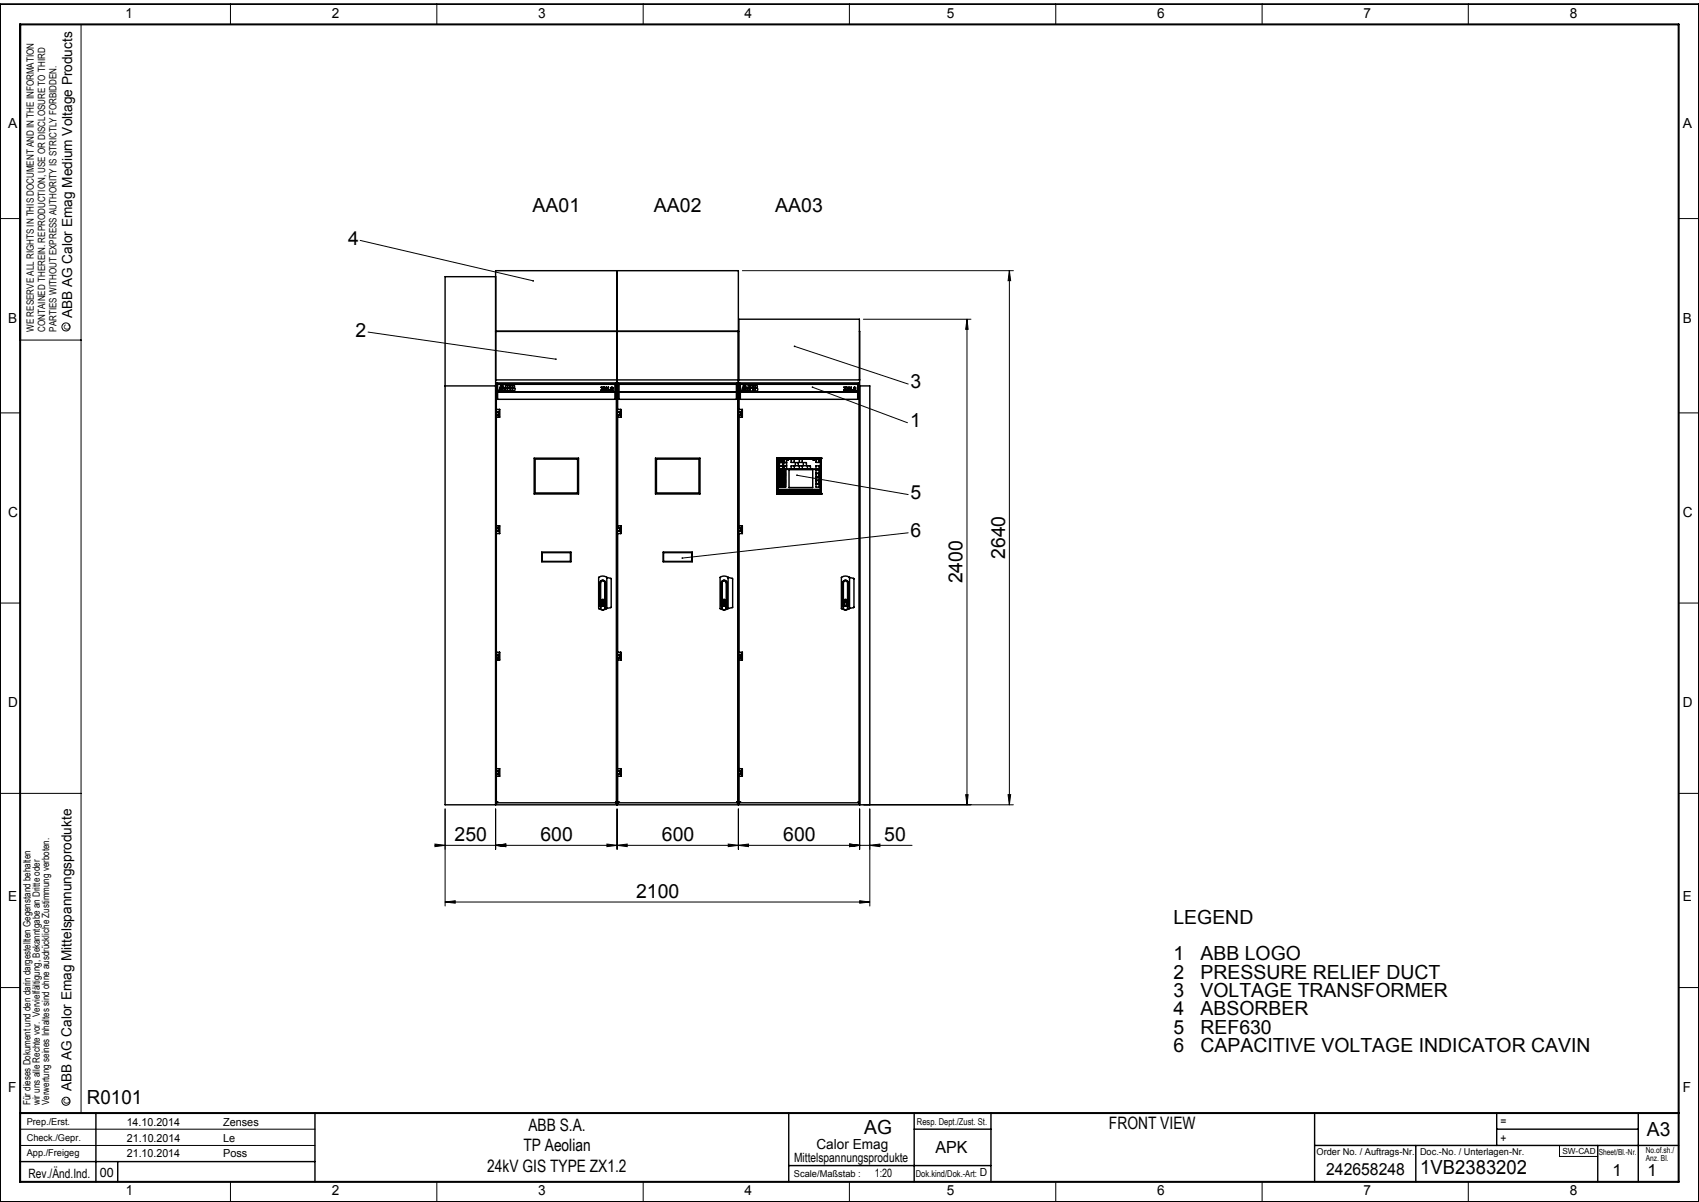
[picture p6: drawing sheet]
<svg xmlns="http://www.w3.org/2000/svg" width="420mm" height="297mm" viewBox="0 0 420 297" stroke-linecap="round" stroke-linejoin="round" font-family="sans-serif">
<g fill="none" stroke="#000" stroke-width=".25">
<path d="M0 1h420v296h-420zM20 6v269M57 1v5M108 1v5M159 1v5M210 1v5M261 1v5M312 1v5M363 1v5M0 54h5M89 59.4l42.8 10M415 54h5"/>
<path d="M183.5 66.9h67M213.4 78.9h26.6M239 78.9l.3 2.5h-.6zM239 78.9v120M249.5 66.9l.3 2.5h-.6zM249.5 66.9v132M5 84h15M91 82.1l46.4 6.7M196.4 85.6l28.1 9.3M200.8 95.7l23.5 8.8M0 102h5M197 117.4l27.5 4.8"/>
<path d="M415 102h5M224.5 131.7l-55.8 6.2M0 149h5M415 149h5M0 196h20M110 199.9v24M122.5 199.9v10M152.5 199.9v10M182.5 199.9v10M212.5 199.9v10M213.5 198.9h37M215 199.9v24"/>
<path d="M238.7 196.4h.6l-.3 2.5zM249.2 196.4h.6l-.3 2.5zM415 196h5M107.5 208.6l2.5 .3-2.5 .3zM107.5 208.9h118M122.5 208.9l2.5-.3v.6zM150 208.6l2.5 .3-2.5 .3zM152.5 208.9l2.5-.3v.6zM180 208.6l2.5 .3-2.5 .3zM182.5 208.9l2.5-.3v.6zM210 208.6l2.5 .3-2.5 .3zM215 208.9l2.5-.3v.6z"/>
<path d="M110 222.9l2.5-.3v.6zM110 222.9h105M212.5 222.6l2.5 .3-2.5 .3zM0 244h5M415 244h5M5 279h72.9M5 283h72.9M57 292v5M108 292v5M159 292v5M210 292v5M261 292v5"/>
<path d="M312 292v5M363 292v5M385.5 283v2.7h9.5"/>
<circle cx="16.3" cy="80.8" r="1"/>
<circle cx="16.3" cy="272.1" r="1.01"/>
</g>
<g fill="none" stroke="#000" stroke-width=".35">
<path d="M122.5 68.4h-12.5v130.5h105v-103.5h-2.5M152.5 66.9v132M110 95.4h12.5M122.5 81.9h60.1M122.5 93.9h90M122.7 94.7l.2 .1M122.7 94.7h.1M122.7 94.7v6.5M122.8 94.6l.1 .2M122.8 94.7l.1 .1M122.8 94.6h29.5M122.8 94.6v.1"/>
<path d="M123 95h29v3.7h-29zM123.3 96.8l28.5 .1zM123.5 95.9h1l.3 .8h-.4l-.1-.3h-.5l-.1 .3h-.4zM123.8 95.1h.5l.2 .8h-1zM124 95.1v1.3M124.1 95.1v1.3M125 95.9h.9l-.1-.1a.37 .37 0 0 0 .1-.4 .37 .37 0 0 0-.3-.3h-.6v1.6h.6a.47 .47 0 0 0 .4-.3 .47 .47 0 0 0 0-.5h-1M125.4 95.1v1.6M126.2 95.9h1l-.2-.1a.35 .35 0 0 0 .2-.4 .35 .35 0 0 0-.3-.3h-.7v1.6h.7a.47 .47 0 0 0 .4-.3 .47 .47 0 0 0-.1-.5h-1M126.7 95.1v1.6M149.2 96.5l-.5-.1 .5-.7h-.6h.4l-.4 .8h.8l.2-.3 .4 .3-.3-.4 .3-.4-.4 .3-.3-.3 .2 .4-.3 .4M150.2 95.8l.2-.1v.8z"/>
<path d="M150.7 96.4l.1 .1zM151.1 95.7a.33 .33 0 0 1 .5 .2 .33 .33 0 0 1-.4 .4l.4 .2h-.6l.4-.5-.1-.3-.3 .2zM152.3 94.6l-.1 .2M152.3 94.7l-.1 .1M152.3 94.7h.1M152.3 94.6v.1M152.4 94.7l-.2 .1M152.4 94.7v103.6M152.7 94.7l.2 .1M152.7 94.7h.1M152.7 94.7v6.5M152.8 94.7l.1 .1"/>
<path d="M152.8 94.6l.1 .2M152.8 94.6h29.5M152.8 94.6v.1M153 95h29v3.7h-29zM153.3 96.8l28.5 .1zM182.3 94.6l-.1 .2M182.3 94.7l-.1 .1M182.3 94.7h.1M182.3 94.6v.1M182.4 94.7l-.2 .1M182.4 94.7v103.6M182.6 93.9v-15h29.8v15"/>
<path d="M182.7 94.7l.2 .1M182.7 94.7h.1M182.7 94.7v6.5M182.8 94.7l.1 .1M182.8 94.6l.1 .2M182.8 94.6v.1M182.8 94.6h29.5M183 95h29v3.7h-29zM183.3 96.8l28.5 .1zM184 95.1v1.3M184.5 95.9h-.9l.2-.8h.5l.5 1.6h-.4l-.1-.3h-.5l-.1 .3h-.4l.3-.8h.9M185 95.9h.9l-.1-.1a.35 .35 0 0 0 .2-.4 .35 .35 0 0 0-.4-.3h-.6v1.6h.6a.47 .47 0 0 0 .4-.3 .47 .47 0 0 0 0-.5h-1"/>
<path d="M185.4 95.1v1.6M185.5 95.1v1.6M186.2 95.9h1l-.2-.1a.35 .35 0 0 0 .2-.4 .35 .35 0 0 0-.3-.3h-.7v1.6h.7a.47 .47 0 0 0 .4-.3 .47 .47 0 0 0-.1-.5h-1M186.7 95.1v1.6M209.2 96.5l-.5-.1 .5-.7h-.6h.4l-.4 .8h.8l.2-.3 .4 .3-.3-.4 .3-.4-.4 .3-.3-.3 .2 .4-.3 .4M210.1 95.9l.3-.2v.8l-.1-.7zM210.7 96.4l.2 .1zM211.1 95.7a.33 .33 0 0 1 .5 .3 .33 .33 0 0 1-.4 .3l.4 .2h-.6l.4-.5-.1-.3-.3 .2zM212.3 94.6l-.1 .2M212.3 94.7l-.1 .1M212.3 94.6v.1M212.3 94.7h.1"/>
<path d="M212.4 94.7l-.2 .1M212.4 94.7v103.6M212.4 81.9l.1 117M122.6 101.2h.9v1.9h-.9zM122.6 101.7h.6zM122.6 102.5h.6zM122.7 103.1v26.8M122.8 101.7h.1M122.8 102.5h.1M123.1 102.5h.1M123.1 101.7h.1M123.2 102.5h.1"/>
<path d="M123.2 101.7h.1M123.2 101.7v.8M123.2 102.1h.1M123.2 102.2h.1M123.4 101.2v1.9M132 113.2h11v8.9h-11zM132.3 113.4h10.5v8.4h-10.5zM152.7 103.1v26.8M152.8 101.7h.1M152.8 102.5h.1M153.1 102.5h.1M153.1 101.7h.1"/>
<path d="M153.2 101.7h-.6v-.5h.9v1.9h-.9v-.6h.6M153.2 101.7h-.6v.8h.6M153.2 102.2h.1M153.2 102.1h.1M153.2 102.5h.1M153.2 101.7h.1M153.2 101.7v.8M153.4 101.2v1.9M162 113.2h11v8.9h-11zM162.3 113.4h10.5v8.4h-10.5zM182.7 103.1v26.8M182.8 101.7h.1"/>
<path d="M182.8 102.5h.1M183.1 102.5h.1M183.1 101.7h.1M183.2 101.7h-.6v.8h.6M183.2 101.7h.1M183.2 102.5h.1M183.2 101.7v.8M183.2 102.1h.1M183.2 102.2h.1M183.3 101.7h-.7v-.5h.9v1.9h-.9v-.6h.7M183.4 101.2v1.9M192 113.2h.1"/>
<path d="M192 113.2h11M192 113.2v8.9h11v-8.9M192.1 113.2h.1M192.1 113.2v8.8M192.2 113.3h.1M192.2 113.3h10.7M192.2 113.3v8.6M192.2 113.3v.1M192.3 116h10.5v4.9h-10.5zM192.5 117h1.7M192.5 116.9h1.7M192.5 116.1h1.7v4.3h-1.7z"/>
<path d="M192.5 118.7h1.7M192.5 117.8h1.7M192.5 117.2h1.7M192.5 117.5h1.7M192.5 116.4h1.7M192.5 116.7h1.7M192.5 118.1h1.7M192.5 119.8h1.7M192.5 119.6h1.7M192.5 119.2h1.7M192.5 119h1.7M192.5 119.3h1.7"/>
<path d="M192.5 118.4h1.7M192.7 114.4l.7-.1 .1 .7-.7 .1zM192.7 115.1h.7v.7h-.7zM192.8 113.6h.1M192.8 114.1v.1M192.8 114.2h.1M192.8 113.6h.6M192.8 113.6v.5M192.8 113.8h.1M192.8 113.9h.1M192.8 113.7v.4l.2 .1M192.8 114l.1 .1"/>
<path d="M192.9 114.2h.1M192.9 114.2h.4M193.4 113.9h.1M193.4 113.8h.1M193.4 113.7l-.1 .5M193.4 114l-.1 .1M193.4 114.1v.1M193.4 113.6h.1M193.4 114.2h-.1M193.4 113.6v.5M193.7 115.1h.8l-.1 .7h-.7zM193.8 113.5l.7 .1-.1 .7"/>
<path d="M193.8 113.5v.8M193.8 114.3l-.1 .8 .8-.1-.1-.7M193.8 114.3h.6M193.8 113.6l.1 .1zM194.6 113.4l.1 .3M194.6 113.4h-2.3v2.5h10.5v-2.5h-1.6M194.7 113.6h.1M194.7 113.5v.1M194.7 113.5h.1M194.7 113.4l.2 .1-.2 .2M194.7 113.4l-.1 .1 .1 .2M194.7 113.4h-.1"/>
<path d="M194.7 113.4h.1M194.8 113.5v.1M194.8 113.4l-.1 .3M194.8 113.4h6.2M195.1 116v4.5h5.8v-4.5M195.6 115.1h.7v.7h-.7zM195.6 113.5l.8 .1-.1 .7-.7-.1zM196.6 114.3h.7v.7l-.7 .1zM197.6 115.1h.7v.7h-.7zM197.6 113.5h.7v.8l-.7-.1zM198.6 114.4l.7-.1 .1 .7-.8 .1zM199.6 115.1h.7v.7h-.7z"/>
<path d="M201 113.4l.1 .3M201.1 113.6h.1M201.1 113.4l.2 .1-.2 .2M201.1 113.4l-.1 .2 .1 .1M201.1 113.4h-.1M201.1 113.4h.1M201.1 113.5h.1M201.1 113.5v.1M201.2 113.5v.1M201.2 113.4l-.1 .3M201.7 117h.7l.1 .8h-.7zM201.7 116.2h.8l-.1 .7h-.7z"/>
<path d="M201.7 119.6h.8l-.1 .8-.7-.1zM201.7 118.8l.8-.1v.8h-.7zM201.7 117.9h.8l-.1 .7h-.7zM201.8 113.5h.7l-.1 .8-.7-.1zM201.8 115.1h.7v.7h-.8zM202.8 113.3l.1 .1M202.9 113.3h.1M202.9 113.3v8.6M203 113.2v8.8M203 113.2h.1M122.6 129.9h.9v1.9h-.9zM122.6 130.5h.6z"/>
<path d="M122.6 131.2h.6zM122.7 131.8v29.4M122.8 130.5h.1M122.8 131.2h.1M123.1 131.2h.1M123.1 130.5h.1M123.2 131.2h.1M123.2 130.5h.1M123.2 130.5v.7M123.2 130.9h.1M123.2 130.8h.1M123.4 129.9v1.9"/>
<path d="M133.9 136.4h7.2v2.4h-7.2zM134.1 136.6h6.9v2.1h-6.9zM152.7 131.8v29.4M152.8 130.5h.1M152.8 131.2h.1M153.1 131.2h.1M153.1 130.5h.1M153.2 130.5h-.6v-.6h.9v1.9h-.9v-.6h.6M153.2 130.5h-.6v.7h.6M153.2 130.8h.1M153.2 130.9h.1M153.2 131.2h.1"/>
<path d="M153.2 130.5h.1M153.2 130.5v.7M153.4 129.9v1.9M163.9 136.4h7.2v2.4h-7.2zM164 136.6h7v2.1h-7zM182.7 131.8v29.4M182.8 130.5h.1M182.8 131.2h.1M183.1 131.2h.1M183.1 130.5h.1M183.2 130.5h-.6v.7h.6M183.2 131.2h.1"/>
<path d="M183.2 130.5h.1M183.2 130.5v.7M183.2 130.9h.1M183.2 130.8h.1M183.3 130.5h-.7v-.6h.9v1.9h-.9v-.6h.7M183.4 129.9v1.9M192.1 122h10.9M192.1 122h.1M192.2 121.9h.1M192.2 121.8v.1M192.2 121.9h10.7M192.3 121h10.5v.3h-10.5z"/>
<path d="M192.4 121.9h.1M192.4 122h.1M192.4 121.4h1.9v.3h-1.9zM192.4 121.9v.1M192.5 120.1h1.7M193 121.9l.3-.2 .4 .2M194.2 121.9h.1M194.3 122h.1M194.3 121.9h.1M194.3 121.9v.1M194.7 121.7h.1M194.7 121.5l.2 .1-.2 .2"/>
<path d="M194.7 121.5l-.1 .1 .1 .2M194.8 121.7h.1M201.1 121.7h.1M201.1 121.5l.2 .1-.2 .2M201.1 121.5l-.1 .2 .1 .1M201.1 121.5l-.1 .1 .1 .2M201.2 121.7h.1M202.7 121v.2h-10.4M202.9 121.9h.1M202.9 121.8l-.1 .1M203 122h.1M148 150.4h.1"/>
<path d="M148 150.4a1.64 1.64 0 0 0 2 0M148.3 144.1h.1a.64 .64 0 0 1 .7-.7 .64 .64 0 0 1 .5 .7v5.7l-.1 .2 .2-.4v-5.6a.67 .67 0 0 0-.7-.6 .67 .67 0 0 0-.7 .6v5.7l.2 .3-.2-.5M148.6 148.4h.2a.25 .25 0 0 1 .4 0 .25 .25 0 0 1-.2 .4l-.4-.2zM148.7 148.3a.41 .41 0 0 1 .6 0 .41 .41 0 0 1 0 .6v.6a.25 .25 0 0 1-.3 .3 .25 .25 0 0 1-.2-.3v-.6l-.2-.3zM148.7 143.6a.52 .52 0 0 1 .8 .4v6.2a.51 .51 0 0 1-.5 .5 .51 .51 0 0 1-.5-.5v-6.2zM150 150.4h.1M150.1 142.7a1.7 1.7 0 0 0-2.1 0v7.7M150.1 142.7v7.6M150.1 142.7l1 .3v7.1l-1 .2M150.1 150.3l-.1 .1M178 150.4a1.7 1.7 0 0 0 2 0M178 150.4h.1"/>
<path d="M178.3 144l.1 5.8 .1 .2-.2-.5M178.3 144a.67 .67 0 0 1 .7-.6 .67 .67 0 0 1 .7 .6M178.4 144a.63 .63 0 0 1 .6-.6 .63 .63 0 0 1 .6 .6M178.4 144v.1M178.6 143.7a.53 .53 0 0 1 .6-.1 .53 .53 0 0 1 .3 .4v6.2a.51 .51 0 0 1-.5 .5 .51 .51 0 0 1-.5-.5zM178.7 148.2a.41 .41 0 0 1 .6 .1 .41 .41 0 0 1-.1 .6v.6a.25 .25 0 0 1-.2 .3 .25 .25 0 0 1-.2-.3v-.6l-.2-.3zM179.6 144l.1 .1M179.7 144v5.6l-.2 .4 .2-.5M180 150.4h.1M180.1 142.7a1.7 1.7 0 0 0-2.1 0v7.7M180.1 142.7v7.6M180.1 142.7l1 .3v7l-1 .3"/>
<path d="M180.1 150.3l-.1 .1M208 150.4h.1M208 150.4a1.64 1.64 0 0 0 2 0M208.3 144l.1 5.7 .1 .3-.2-.5M208.4 144v.1M208.5 143.5a.71 .71 0 0 1 1.2 .5v5.6l-.2 .4 .2-.3v-5.6a.67 .67 0 0 0-.7-.7 .67 .67 0 0 0-.7 .6zM208.6 143.7a.53 .53 0 0 1 .6-.1 .53 .53 0 0 1 .3 .4v6.2a.51 .51 0 0 1-.5 .5 .51 .51 0 0 1-.5-.5zM208.6 148.4h.2a.26 .26 0 0 1 .4 0 .26 .26 0 0 1-.2 .4zM208.7 148.3a.43 .43 0 0 1 .6-.1 .43 .43 0 0 1 0 .7v.6a.27 .27 0 0 1-.3 .3 .27 .27 0 0 1-.3-.3zM210 150.4h.1M210.1 142.7a1.7 1.7 0 0 0-2.1 0v7.7M210.1 142.7v7.6"/>
<path d="M210.1 142.7l1 .3v7.1l-1 .2M210.1 150.3l-.1 .1M122.6 162.5h.6zM122.6 161.2h.9v1.9h-.9zM122.6 161.7h.6zM122.7 163.1v26.8M122.8 161.7h.1M122.8 162.5h.1M123.1 162.5h.1M123.1 161.7h.1M123.2 162.5h.1M123.2 161.7h.1"/>
<path d="M123.2 161.7v.8M123.2 162.2h.1M123.2 162.1h.1M123.4 161.2v1.9M152.7 163.1v26.8M152.8 161.7h.1M152.8 162.5h.1M153.1 162.5h.1M153.1 161.7h.1M153.2 161.7h-.6v-.5h.9v1.9h-.9v-.6h.6M153.2 161.7h-.6v.8h.6M153.2 162.1h.1"/>
<path d="M153.2 162.2h.1M153.2 162.5h.1M153.2 161.7h.1M153.2 161.7v.8M153.4 161.2v1.9M182.7 163.1v26.8M182.8 161.7h.1M182.8 162.5h.1M183.1 162.5h.1M183.1 161.7h.1M183.2 161.7h-.6v.8h.6M183.2 162.5h.1"/>
<path d="M183.2 161.7h.1M183.2 161.7v.8M183.2 162.2h.1M183.2 162.1h.1M183.3 161.7h-.7v-.5h.9v1.9h-.9v-.6h.7M183.4 161.2v1.9M122.5 198.9v-132h60v132M122.6 190.5h.6zM122.6 189.9h.9v1.9h-.9zM122.6 191.2h.6zM122.7 198.3h.1M122.7 191.8v6.5"/>
<path d="M122.8 198.4h29.5M122.8 198.3v.1M122.8 190.5h.1M122.8 191.2h.1M122.9 198.2l-.2 .1M122.9 198.2l-.1 .1M122.9 198.2l-.1 .2M123.1 191.2h.1M123.1 190.5h.1M123.2 191.2h.1M123.2 190.5h.1M123.2 190.5v.7"/>
<path d="M123.2 190.8h.1M123.2 190.9h.1M123.4 189.9v1.9M152.2 198.2l.2 .1M152.2 198.2l.1 .1M152.2 198.2l.1 .2M152.3 198.3h.1M152.3 198.3v.1M152.7 198.3h.1M152.7 191.8v6.5M152.8 190.5h.1M152.8 191.2h.1"/>
<path d="M152.8 198.4h29.5M152.8 198.3v.1M152.9 198.2l-.2 .1M152.9 198.2l-.1 .2M152.9 198.2l-.1 .1M153.1 191.2h.1M153.1 190.5h.1M153.2 190.5h-.6v-.6h.9v1.9h-.9v-.6h.6M153.2 190.5h-.6v.7h.6M153.2 190.9h.1M153.2 190.8h.1M153.2 191.2h.1"/>
<path d="M153.2 190.5h.1M153.2 190.5v.7M153.4 189.9v1.9M182.2 198.2l.1 .2M182.2 198.2l.1 .1M182.2 198.2l.2 .1M182.3 198.3h.1M182.3 198.3v.1M182.7 198.3h.1M182.7 191.8v6.5M182.8 190.5h.1M182.8 191.2h.1"/>
<path d="M182.8 198.3v.1M182.8 198.4h29.5M182.9 198.2l-.2 .1M182.9 198.2l-.1 .2M182.9 198.2l-.1 .1M183.1 191.2h.1M183.1 190.5h.1M183.2 190.5h-.6v.7h.6M183.2 191.2h.1M183.2 190.5h.1M183.2 190.5v.7M183.2 190.8h.1"/>
<path d="M183.2 190.9h.1M183.3 190.5h-.7v-.6h.9v1.9h-.9v-.6h.7M183.4 189.9v1.9M212.2 198.2l.1 .2M212.2 198.2l.1 .1M212.2 198.2l.2 .1M212.3 198.3v.1M212.3 198.3h.1M5 275v17M23.7 275v17M77.9 275v17M195 275v17"/>
<path d="M226 279h19M226 275v17M245 275v17M325 275v17M370 279h35M370 275v8M405 275v17M5 287h72.9M29.1 287v5M195 288h50M325 283h90M350 283v9"/>
<path d="M395 283v9"/>
<circle cx="193.8" cy="114.1" r=".06"/>
<circle cx="193.8" cy="115.7" r=".06"/>
<circle cx="196.7" cy="121.1" r=".07"/>
<circle cx="198.3" cy="121.1" r=".07"/>
<circle cx="199.9" cy="121.2" r=".08"/>
<circle cx="149" cy="148.5" r=".08"/>
<circle cx="179" cy="148.5" r=".25"/>
<circle cx="179" cy="148.5" r=".06"/>
<circle cx="209" cy="148.6" r=".09"/>
</g>
<path d="M5 6h410v286h-410zM5 275h410" fill="none" stroke="#000" stroke-width=".5"/>
<g fill="#000">
<path d="M212 198.2a.2 .2 0 0 1 .4 0 .2 .2 0 0 1-.4 0zM182.7 94.8a.2 .2 0 0 1 .4 0 .2 .2 0 0 1-.4 0zM182.7 198.2a.2 .2 0 0 1 .4 0 .2 .2 0 0 1-.4 0zM212 94.8a.2 .2 0 0 1 .4 0 .2 .2 0 0 1-.4 0zM152 198.2a.2 .2 0 0 1 .4 0 .2 .2 0 0 1-.4 0zM122.7 94.8a.17 .17 0 0 1 .3 0 .17 .17 0 0 1-.3 0zM122.7 198.2a.17 .17 0 0 1 .3 0 .17 .17 0 0 1-.3 0zM152 94.8a.2 .2 0 0 1 .4 0 .2 .2 0 0 1-.4 0zM182 198.2a.17 .17 0 0 1 .3 0 .17 .17 0 0 1-.3 0zM152.7 94.8a.2 .2 0 0 1 .4 0 .2 .2 0 0 1-.4 0zM152.7 198.2a.2 .2 0 0 1 .4 0 .2 .2 0 0 1-.4 0zM182 94.8a.17 .17 0 0 1 .3 0 .17 .17 0 0 1-.3 0z"/>
<path d="M238.7 196.4h.6l-.3 2.5zM239 78.9l.3 2.5h-.6zM249.2 196.4h.6l-.3 2.5zM249.5 66.9l.3 2.5h-.6z"/>
<path d="M150 208.6l2.5 .3-2.5 .3zM122.5 208.9l2.5-.3v.6zM180 208.6l2.5 .3-2.5 .3zM152.5 208.9l2.5-.3v.6zM210 208.6l2.5 .3-2.5 .3zM182.5 208.9l2.5-.3v.6zM122.5 208.9l2.5-.3v.6zM107.5 208.6l2.5 .3-2.5 .3zM215 208.9l2.5-.3v.6zM210 208.6l2.5 .3-2.5 .3z"/>
<path d="M110 222.9l2.5-.3v.6zM212.5 222.6l2.5 .3-2.5 .3zM200.7 95.5l.1 .2-.1-.1a.2 .2 0 0 0 .2 .3 .2 .2 0 0 0 .1-.3 .2 .2 0 0 0-.3-.1zM137.3 88.6v.3h.3l-.2-.1h.2v-.2zM196.3 85.4l.1 .2-.2-.1a.2 .2 0 0 0 .2 .3 .2 .2 0 0 0 .2-.3 .2 .2 0 0 0-.3-.1zM131.7 69.2l-.1 .3 .3 .1 .1-.1-.2-.1 .2 .1v-.2zM196.9 117.2l-.1 .2h.2h-.2a.22 .22 0 0 0 .3 .2 .22 .22 0 0 0 .1-.3 .22 .22 0 0 0-.3-.1zM168.5 137.8v.1h.2h-.2a.21 .21 0 0 0 .2 .2 .21 .21 0 0 0 .1-.3 .21 .21 0 0 0-.3 0z"/>
</g>
<g font-size="4.8">
<text x="131.7" y="52.3">AA01</text>
<text x="161.7" y="52.3">AA02</text>
<text x="191.7" y="52.3">AA03</text>
<text x="86" y="60.5">4</text>
<text x="87.9" y="83.2">2</text>
<text x="225.1" y="96">3</text>
<text x="225" y="105.5">1</text>
<text x="225.1" y="123.3">5</text>
<text x="225.1" y="132.8">6</text>
<text x="248.5" y="138.1" transform="rotate(-90 248.5 138.1)">2640</text>
<text x="238" y="144.1" transform="rotate(-90 238 144.1)">2400</text>
<text x="112.4" y="207.8">250</text>
<text x="133.6" y="207.8">600</text>
<text x="163.6" y="207.8">600</text>
<text x="193.6" y="207.8">600</text>
<text x="218.6" y="207.8">50</text>
<text x="157.3" y="221.8">2100</text>
<text x="290.1" y="228.3">LEGEND</text>
<text x="290.1" y="237.3">1</text>
<text x="296.8" y="237.3">ABB LOGO</text>
<text x="290.1" y="241.8">2</text>
<text x="296.8" y="241.8">PRESSURE RELIEF DUCT</text>
<text x="290.1" y="246.4">3</text>
<text x="290.1" y="250.9">4</text>
<text x="296.8" y="246.4">VOLTAGE TRANSFORMER</text>
<text x="296.8" y="250.9">ABSORBER</text>
<text x="290.1" y="255.4">5</text>
<text x="296.8" y="255.4">REF630</text>
<text x="290.1" y="259.9">6</text>
<text x="296.8" y="259.9">CAPACITIVE VOLTAGE INDICATOR CAVIN</text>
<text x="21.5" y="272.9">R0101</text>
<text x="213.6" y="280.2">AG</text>
<text x="407.1" y="280.7">A3</text>
<text x="351.1" y="290.2">1VB2383202</text>
</g>
<g font-size="4.2">
<text x="130.6" y="279.4">ABB S.A.</text>
<text x="274.1" y="279">FRONT VIEW</text>
<text x="129.4" y="284.4">TP Aeolian</text>
<text x="120.5" y="289.5">24kV GIS TYPE ZX1.2</text>
</g>
<g font-size="4.1">
<text x="231.2" y="285">APK</text>
<text x="327.8" y="290.4">242658248</text>
<text x="398.6" y="290.6">1</text>
<text x="407.3" y="290.6">1</text>
</g>
<g font-size="3.4">
<text x="31.1" y="4.4">1</text>
<text x="82" y="4.4">2</text>
<text x="133" y="4.4">3</text>
<text x="184" y="4.4">4</text>
<text x="234" y="4.4">5</text>
<text x="286" y="4.4">6</text>
<text x="337" y="4.4">7</text>
<text x="388" y="4.4">8</text>
<text x="2" y="31.7">A</text>
<text x="416" y="31.7">A</text>
<text x="2" y="79.7">B</text>
<text x="17.9" y="78.6" transform="rotate(-90 17.9 78.6)">ABB AG Calor Emag Medium Voltage Products</text>
<text x="416" y="79.7">B</text>
<text x="2" y="127.7">C</text>
<text x="416" y="127.7">C</text>
<text x="2" y="174.7">D</text>
<text x="416" y="174.7">D</text>
<text x="2" y="222.7">E</text>
<text x="416" y="222.7">E</text>
<text x="2" y="269.7">F</text>
<text x="17.7" y="269.6" transform="rotate(-90 17.7 269.6)">ABB AG Calor Emag Mittelspannungsprodukte</text>
<text x="416" y="269.7">F</text>
<text x="201.8" y="284">Calor Emag</text>
<text x="31.1" y="295.3">1</text>
<text x="82.1" y="295.3">2</text>
<text x="133.1" y="295.3">3</text>
<text x="184.1" y="295.3">4</text>
<text x="234.1" y="295.3">5</text>
<text x="286.1" y="295.3">6</text>
<text x="337.1" y="295.3">7</text>
<text x="388.1" y="295.3">8</text>
</g>
<g font-size="3.2">
<text x="196.3" y="287.2">Mittelspannungsprodukte</text>
<text x="7.1" y="291">Rev./Änd.Ind.</text>
<text x="24.7" y="290.8">00</text>
</g>
<text font-size="2.8" x="216.3" y="290.9">1:20</text>
<g font-size="2.7">
<text x="31.3" y="278.1">14.10.2014</text>
<text x="55.1" y="278.1">Zenses</text>
<text x="371" y="278">=</text>
<text x="31.4" y="285.9">21.10.2014</text>
<text x="31.4" y="282.1">21.10.2014</text>
<text x="55.1" y="282.1">Le</text>
<text x="55.1" y="285.8">Poss</text>
<text x="371" y="282.2">+</text>
<text x="242.2" y="290.6">D</text>
</g>
<g font-size="2.5">
<text x="8.4" y="82" transform="rotate(-90 8.4 82)">WE RESERVE ALL RIGHTS IN THIS DOCUMENT AND IN THE INFORMATION</text>
<text x="11.2" y="82" transform="rotate(-90 11.2 82)">CONTAINED THEREIN. REPRODUCTION, USE OR DISCLOSURE TO THIRD</text>
<text x="14" y="82" transform="rotate(-90 14 82)">PARTIES WITHOUT EXPRESS AUTHORITY IS STRICTLY FORBIDDEN.</text>
<text x="7.5" y="273.1" transform="rotate(-90 7.5 273.1)">Für dieses Dokument und den darin dargestellten Gegenstand behalten</text>
<text x="9.9" y="273.1" transform="rotate(-90 9.9 273.1)">wir uns alle Rechte vor. Vervielfältigung, Bekanntgabe an Dritte oder</text>
<text x="12.2" y="273.1" transform="rotate(-90 12.2 273.1)">Verwertung seines Inhaltes sind ohne ausdrückliche Zustimmung verboten.</text>
</g>
<g font-size="2.3">
<text x="6.6" y="281.8">Check./Gepr.</text>
<text x="6.6" y="277.9">Prep./Erst.</text>
<text x="226.7" y="277.9">Resp. Dept./Zust. St.</text>
<text x="6.6" y="285.7">App./Freigeg</text>
<text x="325.5" y="285.4">Order No. / Auftrags-Nr.</text>
<text x="351" y="285.4">Doc.-No. / Unterlagen-Nr.</text>
<text x="196.3" y="290.9">Scale/Maßstab :</text>
<text x="226.4" y="290.9">Dok.kind/Dok.-Art:</text>
</g>
<g font-size="2.1">
<text x="17.3" y="81.6" transform="rotate(-90 17.3 81.6)">C</text>
<text x="17.3" y="272.9" transform="rotate(-90 17.3 272.9)">C</text>
<text x="386.2" y="285.2">SW-CAD</text>
<text x="395.2" y="285.3">Sheet/Bl.-Nr.</text>
<text x="406.9" y="284.9">No.of.sh./</text>
<text x="406.9" y="286.9">Anz. Bl.</text>
</g>
</svg>
